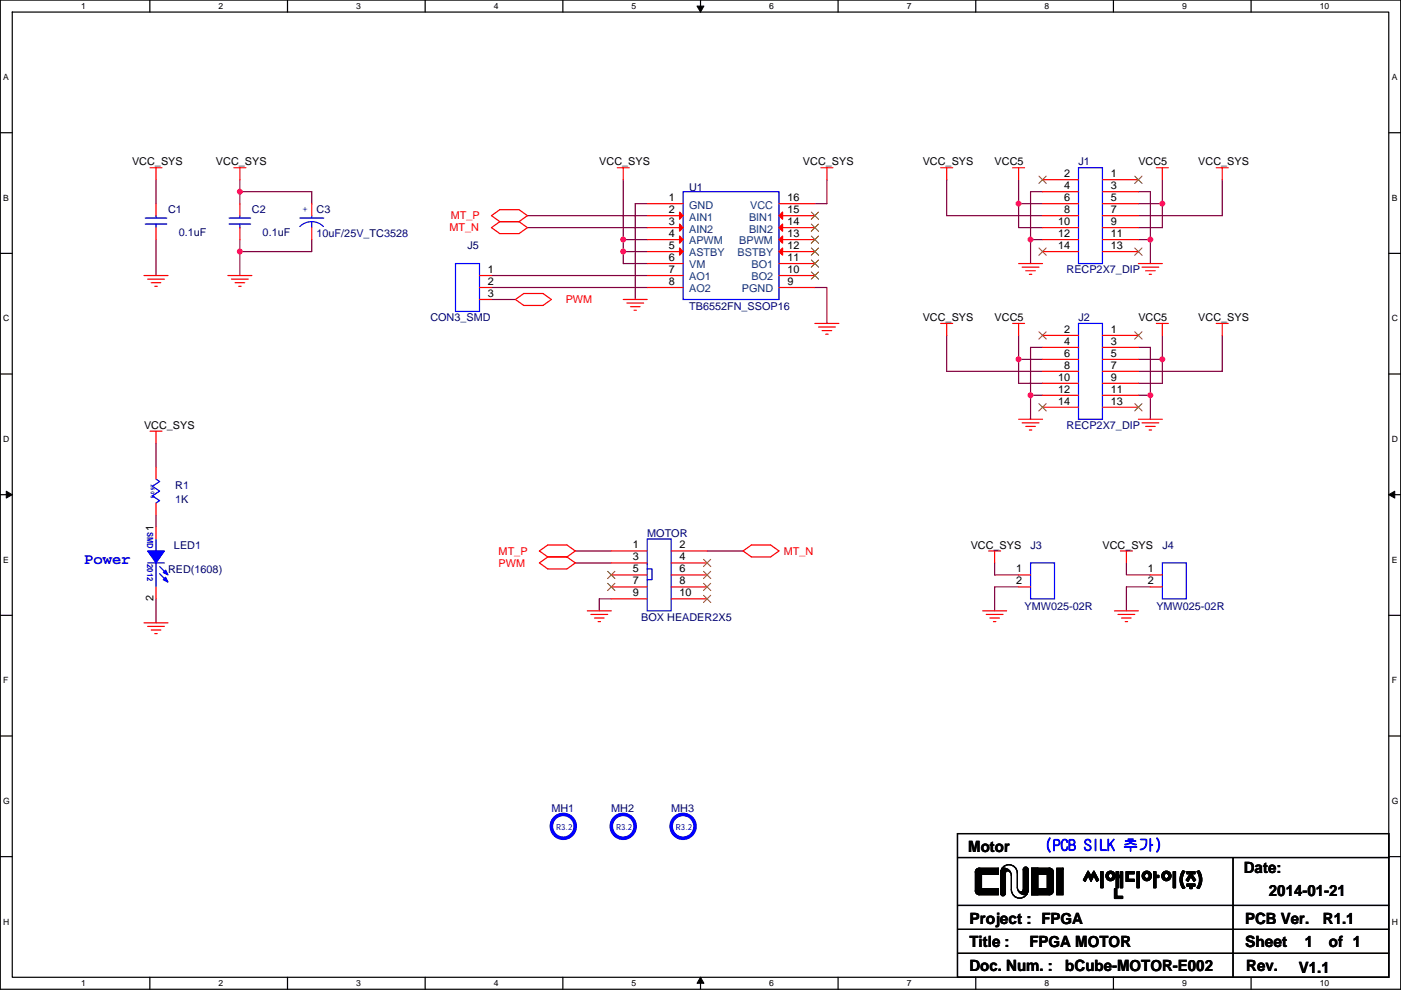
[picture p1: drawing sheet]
<svg xmlns="http://www.w3.org/2000/svg" width="297mm" height="210mm" viewBox="0 0 297 210" stroke-linecap="round" stroke-linejoin="round" font-family="sans-serif">
<path d="M.1 0h296.9v209.8h-296.9zM2.6 2.6h291.8v204.7h-291.8z" fill="none" stroke="#000" stroke-width=".25"/>
<g fill="#fff">
<path d="M17.2 .3h1v2h-1z"/>
<path d="M17.2 207.5h1v2.1h-1z"/>
</g>
<path d="M31.8 0v2.6M31.8 207.3v2.5" fill="none" stroke="#000" stroke-width=".25"/>
<g fill="#fff">
<path d="M46.4 .3h.9v2h-.9z"/>
<path d="M46.4 207.5h.9v2.1h-.9z"/>
</g>
<path d="M61 0v2.6M61 207.3v2.5" fill="none" stroke="#000" stroke-width=".25"/>
<g fill="#fff">
<path d="M75.5 .3h1v2h-1z"/>
<path d="M75.5 207.5h1v2.1h-1z"/>
</g>
<path d="M90.1 0v2.6M90.1 207.3v2.5" fill="none" stroke="#000" stroke-width=".25"/>
<g fill="#fff">
<path d="M104.7 .3h1v2h-1z"/>
<path d="M104.7 207.5h1v2.1h-1z"/>
</g>
<path d="M119.3 0v2.6M119.3 207.3v2.5" fill="none" stroke="#000" stroke-width=".25"/>
<g fill="#fff">
<path d="M133.9 .3h1v2h-1z"/>
<path d="M133.9 207.5h1v2.1h-1z"/>
</g>
<path d="M148.5 0v2.6M148.5 207.3v2.5" fill="none" stroke="#000" stroke-width=".25"/>
<path d="M147.8 1.3h1.4l-.7 1.3zM148.5 207.3l.7 1.3h-1.4z" fill="#000" stroke="#000" stroke-width=".21"/>
<g fill="#fff">
<path d="M163.1 .3h1v2h-1z"/>
<path d="M163.1 207.5h1v2.1h-1z"/>
</g>
<path d="M177.7 0v2.6M177.7 207.3v2.5" fill="none" stroke="#000" stroke-width=".25"/>
<g fill="#fff">
<path d="M192.3 .3h1v2h-1z"/>
<path d="M192.3 207.5h1v2.1h-1z"/>
</g>
<path d="M206.9 0v2.6M206.9 207.3v2.5" fill="none" stroke="#000" stroke-width=".25"/>
<g fill="#fff">
<path d="M221.5 .3h1v2h-1z"/>
<path d="M221.5 207.5h1v2.1h-1z"/>
</g>
<path d="M236.1 0v2.6M236.1 207.3v2.5" fill="none" stroke="#000" stroke-width=".25"/>
<g fill="#fff">
<path d="M250.7 .3h.9v2h-.9z"/>
<path d="M250.7 207.5h.9v2.1h-.9z"/>
</g>
<path d="M265.3 0v2.6M265.3 207.3v2.5" fill="none" stroke="#000" stroke-width=".25"/>
<g fill="#fff">
<path d="M279.8 .3h2v2h-2z"/>
<path d="M279.8 207.5h2v2.1h-2z"/>
<path d="M.7 15.3h1.2v2.1h-1.2z"/>
<path d="M295.1 15.3h1.2v2.1h-1.2z"/>
<path d="M.7 40.9h1.2v2.1h-1.2z"/>
<path d="M295.1 40.9h1.2v2.1h-1.2z"/>
</g>
<path d="M.1 28.2h2.5M294.4 28.2h2.6" fill="none" stroke="#000" stroke-width=".25"/>
<g fill="#fff">
<path d="M.7 66.5h1.3v2.1h-1.3z"/>
<path d="M295.1 66.5h1.3v2.1h-1.3z"/>
</g>
<path d="M.1 53.7h2.5M294.4 53.7h2.6" fill="none" stroke="#000" stroke-width=".25"/>
<g fill="#fff">
<path d="M.7 92.1h1.3v2h-1.3z"/>
<path d="M295.1 92.1h1.3v2h-1.3z"/>
</g>
<path d="M.1 79.3h2.5M294.4 79.3h2.6" fill="none" stroke="#000" stroke-width=".25"/>
<g fill="#fff">
<path d="M.7 117.7h1.2v2h-1.2z"/>
<path d="M295.1 117.7h1.2v2h-1.2z"/>
</g>
<path d="M.1 104.9h2.5M294.4 104.9h2.6" fill="none" stroke="#000" stroke-width=".25"/>
<path d="M1.3 104.2l1.3 .7-1.3 .7zM294.4 104.9l1.3-.7v1.4z" fill="#000" stroke="#000" stroke-width=".21"/>
<g fill="#fff">
<path d="M.7 143.3h1.1v2h-1.1z"/>
<path d="M295.1 143.3h1.1v2h-1.1z"/>
</g>
<path d="M.1 130.5h2.5M294.4 130.5h2.6" fill="none" stroke="#000" stroke-width=".25"/>
<g fill="#fff">
<path d="M.7 168.9h1.4v2h-1.4z"/>
<path d="M295.1 168.9h1.4v2h-1.4z"/>
</g>
<path d="M.1 156.1h2.5M294.4 156.1h2.6" fill="none" stroke="#000" stroke-width=".25"/>
<g fill="#fff">
<path d="M.7 194.5h1.3v2h-1.3z"/>
<path d="M295.1 194.5h1.3v2h-1.3z"/>
</g>
<g fill="none" stroke="#000" stroke-width=".25">
<path d="M203 176.8h91.4v30.5h-91.4zM.1 181.7h2.5M203 192h91.4M203 197.1h91.4M203 181.9h91.4M212.2 185.2a1.77 1.77 0 0 1 1.7-1.8 1.77 1.77 0 0 1 1.8 1.8M212.4 184.2a1.55 1.55 0 0 1 2 1.5M214.1 185l-.1-.2a.49 .49 0 0 0-.5-.1 .49 .49 0 0 0-.3 .5M214.4 185.7v3M214.4 188.7a1.77 1.77 0 0 0 1.8 1.8 1.77 1.77 0 0 0 1.8-1.8M215.7 185.2v3a1.5 1.5 0 0 0 2 1.5M217 188.7a.5 .5 0 0 1-.4 .5 .5 .5 0 0 1-.6-.2"/>
<path d="M261.4 181.9v25.4M294.4 181.7h2.6M203 202.2h91.4"/>
</g>
<g fill="none" stroke="#800040" stroke-width=".25">
<path d="M33.1 38.1v5.1M50.9 38.1v2.6M132.1 38.1v12.7M175.3 38.1v5.1h-2.5M200.7 38.1v7.6h20.3M216 38.1v5.1h5M246.4 38.1v5.1M259.1 38.1v7.6h-17.7M33.1 50.8v7.6M50.9 40.7h15.2v2.5M50.9 50.8v2.6M50.9 40.7v2.5"/>
<path d="M50.9 53.4v5M66.1 50.8v2.6h-15.2M104.2 58.4h33M111.8 45.7h25.4M111.8 48.3h25.4M132.1 50.8h5.1M132.1 50.8v2.6h5.1M132.1 53.4v2.5h5.1M137.2 43.2h-2.5v20.3M216 43.2v5.1h5M218.5 50.8v5.1M218.5 50.8h2.5"/>
<path d="M221 40.7h-2.5v10.1M241.4 40.7h2.5v10.1M241.4 50.8h2.5M241.4 43.2h5M243.9 50.8v5.1M246.4 43.2v5.1h-5M104.2 63.5h5.1M104.2 61h33M172.8 61h2.5v7.6M200.7 71.1v7.7h20.3M216 76.2v5.1h5M216 71.1v5.1"/>
<path d="M216 76.2h5M221 73.7h-2.5v10.1h2.5M241.4 73.7h2.5v10.1M241.4 76.2h5M246.4 76.2v5.1h-5M246.4 71.1v5.1M259.1 71.1v7.7h-17.7M33.1 94v5.1M218.5 83.8v5.1M241.4 83.8h2.5v5.1M33.1 109.2v2.6M122 119.4h7.6"/>
<path d="M122 116.9h7.6M149.9 116.9h7.6M210.9 119.4v2.5h5.1M238.8 119.4v2.5h5.1M33.1 127v5.1M129.6 127h-2.5v2.6M216 124.5h-5.1v5.1M243.9 124.5h-5.1v5.1"/>
</g>
<g fill="#f0f" stroke="#f0f" stroke-width=".25">
<circle cx="218.5" cy="50.8" r=".5"/>
<circle cx="243.9" cy="50.8" r=".5"/>
<circle cx="215.9" cy="43.2" r=".5"/>
<circle cx="246.4" cy="43.2" r=".5"/>
<circle cx="243.9" cy="83.8" r=".5"/>
<circle cx="218.5" cy="83.8" r=".5"/>
<circle cx="215.9" cy="76.2" r=".5"/>
<circle cx="246.4" cy="76.2" r=".5"/>
<circle cx="50.8" cy="40.6" r=".5"/>
<circle cx="50.8" cy="53.3" r=".5"/>
<circle cx="132.1" cy="50.8" r=".5"/>
<circle cx="132.1" cy="53.3" r=".5"/>
</g>
<g fill="none" stroke="#f00" stroke-width=".25">
<path d="M31.8 35.6h2.6M33.1 35.6v2.5M49.6 35.6h2.5M50.9 35.6v2.5M130.9 35.6h2.5M132.1 35.6v2.5M174.1 35.6h2.5M175.3 35.6v2.5M199.5 35.6h2.5M200.7 35.6v2.5M214.7 35.6h2.5M216 35.6v2.5"/>
<path d="M221 38.1h7.7M233.7 38.1h7.7M245.2 35.6h2.5M246.4 35.6v2.5M257.9 35.6h2.5M259.1 35.6v2.5M30.5 58.4h5.1M31.3 59.2h3.6M32.1 60h2M33.1 43.2v2.5M33.1 48.3v2.5M48.3 58.4h5.1"/>
<path d="M49.1 59.2h3.5M49.8 60h2.1M50.9 43.2v2.5M50.9 48.3v2.5M66.1 43.2v2.5M66.1 48.3v2.5M101.7 58.4h2.5M106 47l-1.8-1.3 1.8-1.2h4l1.8 1.2-1.8 1.3M106 47l-1.8 1.3 1.8 1.3h4l1.8-1.3-1.8-1.3M106 47h4M137.2 43.2h7.6M137.2 45.7h7.6"/>
<path d="M137.2 48.3h7.6M137.2 50.8h7.6M137.2 53.4h7.6M137.2 55.9h7.6M137.2 58.4h7.6M165.2 50.8h7.6M165.2 53.4h7.6M165.2 55.9h7.6M165.2 45.7h7.6M165.2 48.3h7.6M165.2 58.4h7.6M165.2 43.2h7.6"/>
<path d="M216 55.9h5M216.7 56.7h3.6M217.5 57.4h2M218.2 58.2h.6M221 40.7h7.7M221 43.2h7.7M221 45.7h7.7M221 48.3h7.7M221 50.8h7.7M221 53.4h7.7M233.7 40.7h7.7M233.7 43.2h7.7"/>
<path d="M233.7 45.7h7.7M233.7 48.3h7.7M233.7 50.8h7.7M233.7 53.4h7.7M241.4 55.9h5M242.1 56.7h3.6M242.9 57.4h2M243.6 58.2h.6M32.8 60.7h.5M50.6 60.7h.5M101.7 61h2.5M101.7 63.5h2.5"/>
<path d="M109.3 63.5l1.8-1.2h4l1.8 1.2-1.8 1.3h-4zM132.1 63.5h5.1M132.9 64.3h3.6M133.7 65h2M134.4 65.8h.5M137.2 61h7.6M165.2 61h7.6M172.8 68.6h5.1M173.5 69.4h3.6M174.3 70.1h2M175.1 70.9h.5M199.5 68.6h2.5"/>
<path d="M200.7 68.6v2.5M214.7 68.6h2.5M216 68.6v2.5M221 71.1h7.7M221 73.7h7.7M221 76.2h7.7M221 78.8h7.7M233.7 71.1h7.7M233.7 73.7h7.7M233.7 76.2h7.7M233.7 78.8h7.7M245.2 68.6h2.5"/>
<path d="M246.4 68.6v2.5M257.9 68.6h2.5M259.1 68.6v2.5M31.8 91.5h2.6M33.1 91.5v2.5M33.1 99.1v2.5M216 88.9h5M216.7 89.7h3.6M217.5 90.4h2M218.2 91.2h.6M221 81.3h7.7M221 83.8h7.7"/>
<path d="M221 86.4h7.7M233.7 81.3h7.7M233.7 83.8h7.7M233.7 86.4h7.7M241.4 88.9h5M242.1 89.7h3.6M242.9 90.4h2M243.6 91.2h.6M33.1 111.8v2.5M33.1 106.7v2.5M116.1 118.1l-1.7-1.2 1.7-1.3h4.1l1.8 1.3-1.8 1.2M116.1 118.1l-1.7 1.3 1.7 1.3h4.1l1.8-1.3-1.8-1.3"/>
<path d="M116.1 118.1h4.1M129.6 116.9h7.6M129.6 119.4h7.6M142.3 116.9h7.6M142.3 119.4h7.6M157.5 116.9l1.8-1.3h4.1l1.8 1.3-1.8 1.2h-4.1zM209.6 116.9h2.6M210.9 116.9v2.5M237.6 116.9h2.5M238.8 116.9v2.5M30.5 132.1h5.1M31.3 132.9h3.6"/>
<path d="M32.1 133.6h2M32.8 134.4h.5M33.1 124.5v2.5M124.5 129.6h5.1M125.3 130.3h3.5M126 131.1h2.1M126.8 131.8h.5M129.6 121.9h7.6M129.6 124.5h7.6M129.6 127h7.6M142.3 121.9h7.6M142.3 124.5h7.6"/>
<path d="M142.3 127h7.6M208.3 129.6h5.1M209.1 130.3h3.6M209.9 131.1h2M210.6 131.8h.5M216 121.9h2.5M216 124.5h2.5M236.3 129.6h5.1M237 130.3h3.6M237.8 131.1h2M238.6 131.8h.5M243.9 121.9h2.5"/>
<path d="M243.9 124.5h2.5"/>
</g>
<g fill="#000" stroke="#000" stroke-width=".25">
<path d="M206.8 184.9v4.1h1.3v-4.1z" fill-rule="evenodd"/>
<path d="M206.8 184.9v4.1h1.3v-4.1z" fill-rule="evenodd"/>
<path d="M206.8 184.9v4.1h1.3v-4.1z" fill-rule="evenodd"/>
<path d="M207.6 184.2v1.2h4v-1.2z" fill-rule="evenodd"/>
<path d="M207.6 188.5v1.3h4v-1.3z" fill-rule="evenodd"/>
<path d="M207.6 184.2v1.2h4v-1.2z" fill-rule="evenodd"/>
<path d="M207.6 188.5v1.3h4v-1.3z" fill-rule="evenodd"/>
<path d="M207.6 184.2v1.2h4v-1.2z" fill-rule="evenodd"/>
<path d="M207.6 188.5v1.3h4v-1.3z" fill-rule="evenodd"/>
<path d="M212.2 185h.1v.1h-.1z" fill-rule="evenodd"/>
<path d="M212.2 184.7h.1v.2h-.1z" fill-rule="evenodd"/>
<path d="M212.2 185h.1v.1h-.1z" fill-rule="evenodd"/>
<path d="M212.2 184.7h.1v.2h-.1z" fill-rule="evenodd"/>
<path d="M212.2 185h.1v.1h-.1z" fill-rule="evenodd"/>
<path d="M212.2 184.7h.1v.2h-.1z" fill-rule="evenodd"/>
<path d="M212.4 185h.2v.1h-.2z" fill-rule="evenodd"/>
<path d="M212.4 184.7h.2v.2h-.2z" fill-rule="evenodd"/>
<path d="M212.4 184.5h.2v.1h-.2z" fill-rule="evenodd"/>
<path d="M212.4 184.2h.2v.2h-.2z" fill-rule="evenodd"/>
<path d="M212.4 185h.2v.1h-.2z" fill-rule="evenodd"/>
<path d="M212.4 184.7h.2v.2h-.2z" fill-rule="evenodd"/>
<path d="M212.4 184.5h.2v.1h-.2z" fill-rule="evenodd"/>
<path d="M212.4 184.2h.2v.2h-.2z" fill-rule="evenodd"/>
<path d="M212.4 185h.2v.1h-.2z" fill-rule="evenodd"/>
<path d="M212.4 184.7h.2v.2h-.2z" fill-rule="evenodd"/>
<path d="M212.4 184.5h.2v.1h-.2z" fill-rule="evenodd"/>
<path d="M212.4 184.2h.2v.2h-.2z" fill-rule="evenodd"/>
<path d="M212.7 185h.2v.1h-.2z" fill-rule="evenodd"/>
<path d="M212.7 184.7h.2v.2h-.2z" fill-rule="evenodd"/>
<path d="M212.7 184.5h.2v.1h-.2z" fill-rule="evenodd"/>
<path d="M212.7 184.2h.2v.2h-.2z" fill-rule="evenodd"/>
<path d="M212.7 185h.2v.1h-.2z" fill-rule="evenodd"/>
<path d="M212.7 184.7h.2v.2h-.2z" fill-rule="evenodd"/>
<path d="M212.7 184.5h.2v.1h-.2z" fill-rule="evenodd"/>
<path d="M212.7 184.2h.2v.2h-.2z" fill-rule="evenodd"/>
<path d="M212.7 185h.2v.1h-.2z" fill-rule="evenodd"/>
<path d="M212.7 184.7h.2v.2h-.2z" fill-rule="evenodd"/>
<path d="M212.7 184.5h.2v.1h-.2z" fill-rule="evenodd"/>
<path d="M212.7 184.2h.2v.2h-.2z" fill-rule="evenodd"/>
<path d="M212.9 185h.2v.1h-.2z" fill-rule="evenodd"/>
<path d="M212.9 184.7h.2v.2h-.2z" fill-rule="evenodd"/>
<path d="M212.9 184.5h.2v.1h-.2z" fill-rule="evenodd"/>
<path d="M212.9 184.2h.2v.2h-.2z" fill-rule="evenodd"/>
<path d="M212.9 185h.2v.1h-.2z" fill-rule="evenodd"/>
<path d="M212.9 184.7h.2v.2h-.2z" fill-rule="evenodd"/>
<path d="M212.9 184.5h.2v.1h-.2z" fill-rule="evenodd"/>
<path d="M212.9 184.2h.2v.2h-.2z" fill-rule="evenodd"/>
<path d="M212.9 185h.2v.1h-.2z" fill-rule="evenodd"/>
<path d="M212.9 184.7h.2v.2h-.2z" fill-rule="evenodd"/>
<path d="M212.9 184.5h.2v.1h-.2z" fill-rule="evenodd"/>
<path d="M212.9 184.2h.2v.2h-.2z" fill-rule="evenodd"/>
<path d="M212.1 185.2v4.3h1.1v-4.3z" fill-rule="evenodd"/>
<path d="M212.1 185.2v4.3h1.1v-4.3z" fill-rule="evenodd"/>
<path d="M212.1 185.2v4.3h1.1v-4.3z" fill-rule="evenodd"/>
<path d="M213.2 184.5h.2v.1h-.2z" fill-rule="evenodd"/>
<path d="M213.2 184.5h.2v.1h-.2z" fill-rule="evenodd"/>
<path d="M213.2 184.5h.2v.1h-.2z" fill-rule="evenodd"/>
<path d="M213.4 184.5h.2v.1h-.2z" fill-rule="evenodd"/>
<path d="M213.4 184.5h.2v.1h-.2z" fill-rule="evenodd"/>
<path d="M213.4 184.5h.2v.1h-.2z" fill-rule="evenodd"/>
<path d="M216.5 189.3h.2v.1h-.2z" fill-rule="evenodd"/>
<path d="M216.5 189.3h.2v.1h-.2z" fill-rule="evenodd"/>
<path d="M216.5 189.3h.2v.1h-.2z" fill-rule="evenodd"/>
<path d="M216.8 189.3h.1v.1h-.1z" fill-rule="evenodd"/>
<path d="M216.8 189.3h.1v.1h-.1z" fill-rule="evenodd"/>
<path d="M216.8 189.3h.1v.1h-.1z" fill-rule="evenodd"/>
<path d="M217 189.3h.2v.1h-.2z" fill-rule="evenodd"/>
<path d="M217 189h.2v.2h-.2z" fill-rule="evenodd"/>
<path d="M217 188.8h.2v.1h-.2z" fill-rule="evenodd"/>
<path d="M217 189.5h.2v.2h-.2z" fill-rule="evenodd"/>
<path d="M217 189.3h.2v.1h-.2z" fill-rule="evenodd"/>
<path d="M217 189h.2v.2h-.2z" fill-rule="evenodd"/>
<path d="M217 188.8h.2v.1h-.2z" fill-rule="evenodd"/>
<path d="M217 189.5h.2v.2h-.2z" fill-rule="evenodd"/>
<path d="M217 189.3h.2v.1h-.2z" fill-rule="evenodd"/>
<path d="M217 189h.2v.2h-.2z" fill-rule="evenodd"/>
<path d="M217 188.8h.2v.1h-.2z" fill-rule="evenodd"/>
<path d="M217 189.5h.2v.2h-.2z" fill-rule="evenodd"/>
<path d="M217.3 189.3h.1v.1h-.1z" fill-rule="evenodd"/>
<path d="M217.3 189h.1v.2h-.1z" fill-rule="evenodd"/>
<path d="M217.3 188.8h.1v.1h-.1z" fill-rule="evenodd"/>
<path d="M217.3 189.5h.1v.2h-.1z" fill-rule="evenodd"/>
<path d="M217.3 189.3h.1v.1h-.1z" fill-rule="evenodd"/>
<path d="M217.3 189h.1v.2h-.1z" fill-rule="evenodd"/>
<path d="M217.3 188.8h.1v.1h-.1z" fill-rule="evenodd"/>
<path d="M217.3 189.5h.1v.2h-.1z" fill-rule="evenodd"/>
<path d="M217.3 189.3h.1v.1h-.1z" fill-rule="evenodd"/>
<path d="M217.3 189h.1v.2h-.1z" fill-rule="evenodd"/>
<path d="M217.3 188.8h.1v.1h-.1z" fill-rule="evenodd"/>
<path d="M217.3 189.5h.1v.2h-.1z" fill-rule="evenodd"/>
<path d="M217.5 189.3h.2v.1h-.2z" fill-rule="evenodd"/>
<path d="M217.5 189h.2v.2h-.2z" fill-rule="evenodd"/>
<path d="M217.5 188.8h.2v.1h-.2z" fill-rule="evenodd"/>
<path d="M217.5 189.5h.2v.2h-.2z" fill-rule="evenodd"/>
<path d="M217.5 189.3h.2v.1h-.2z" fill-rule="evenodd"/>
<path d="M217.5 189h.2v.2h-.2z" fill-rule="evenodd"/>
<path d="M217.5 188.8h.2v.1h-.2z" fill-rule="evenodd"/>
<path d="M217.5 189.5h.2v.2h-.2z" fill-rule="evenodd"/>
<path d="M217.5 189.3h.2v.1h-.2z" fill-rule="evenodd"/>
<path d="M217.5 189h.2v.2h-.2z" fill-rule="evenodd"/>
<path d="M217.5 188.8h.2v.1h-.2z" fill-rule="evenodd"/>
<path d="M217.5 189.5h.2v.2h-.2z" fill-rule="evenodd"/>
<path d="M217.8 188.8h.1v.1h-.1z" fill-rule="evenodd"/>
<path d="M217.8 189h.1v.2h-.1z" fill-rule="evenodd"/>
<path d="M217.8 188.8h.1v.1h-.1z" fill-rule="evenodd"/>
<path d="M217.8 189h.1v.2h-.1z" fill-rule="evenodd"/>
<path d="M217.8 188.8h.1v.1h-.1z" fill-rule="evenodd"/>
<path d="M217.8 189h.1v.2h-.1z" fill-rule="evenodd"/>
<path d="M217 184.4v4.3h1v-4.3z" fill-rule="evenodd"/>
<path d="M217 184.4v4.3h1v-4.3z" fill-rule="evenodd"/>
<path d="M217 184.4v4.3h1v-4.3z" fill-rule="evenodd"/>
<path d="M218.8 184.2v5.6h1.2v-5.6z" fill-rule="evenodd"/>
<path d="M218.8 184.2v5.6h1.2v-5.6z" fill-rule="evenodd"/>
<path d="M218.8 184.2v5.6h1.2v-5.6z" fill-rule="evenodd"/>
<path d="M218.8 184.2v1.2h3.8v-1.2z" fill-rule="evenodd"/>
<path d="M218.8 188.5v1.3h3.8v-1.3z" fill-rule="evenodd"/>
<path d="M218.8 184.2v1.2h3.8v-1.2z" fill-rule="evenodd"/>
<path d="M218.8 188.5v1.3h3.8v-1.3z" fill-rule="evenodd"/>
<path d="M218.8 184.2v1.2h3.8v-1.2z" fill-rule="evenodd"/>
<path d="M218.8 188.5v1.3h3.8v-1.3z" fill-rule="evenodd"/>
<path d="M222.1 184.9v4.1h1.2v-4.1z" fill-rule="evenodd"/>
<path d="M222.1 184.9v4.1h1.2v-4.1z" fill-rule="evenodd"/>
<path d="M222.1 184.9v4.1h1.2v-4.1z" fill-rule="evenodd"/>
<path d="M224.1 184.2v5.6h1.3v-5.6z" fill-rule="evenodd"/>
<path d="M224.1 184.2v5.6h1.3v-5.6z" fill-rule="evenodd"/>
<path d="M224.1 184.2v5.6h1.3v-5.6z" fill-rule="evenodd"/>
<circle cx="207.6" cy="189" r=".76"/>
<circle cx="207.6" cy="184.9" r=".76"/>
<circle cx="212.6" cy="189.5" r=".5"/>
<circle cx="217.5" cy="184.4" r=".5"/>
<circle cx="222.5" cy="189" r=".76"/>
<circle cx="222.5" cy="184.9" r=".76"/>
</g>
<g fill="none" stroke="#00f" stroke-width=".25">
<path d="M228.7 35.6h5v20.3h-5zM30.8 47.5h4.6M30.8 46.2h4.6M33.1 45.7v.5M33.1 47.5v.8M48.6 47.5h4.5M48.6 46.2h4.5M50.9 45.7v.5M50.9 47.5v.8M63.6 46.2h5M66.1 47l-1.4 .3-1.1 .7M66.1 47l1.3 .3 1.2 .7"/>
<path d="M66.1 47v1.3M66.1 45.7v.5M96.6 55.9h5.1v10.2h-5.1zM144.8 40.7h20.4v22.8h-20.4zM228.7 40.7h.1M228.7 68.6h5v20.3h-5zM228.7 73.7h.1M31.3 119.4h3.6M33.1 114.3v2.6M33.1 119.4v5.1M33.1 101.6l.7 .5-1.5 1 1.5 1.1-1.5 1 1.5 1-.7 .5M137.2 114.3h5.1v15.3h-5.1z"/>
<path d="M137.2 119.4h.1M218.5 119.4h5.1v7.6h-5.1zM246.4 119.4h5.1v7.6h-5.1zM33.8 120.2l1.6 1.5M33.8 121.7l1.6 1.5M137.2 120.7h1v2.3h-1"/>
</g>
<g fill="none" stroke="#804000" stroke-width=".21">
<path d="M220.3 37.4l1.5 1.5M221.8 37.4l-1.5 1.5M240.6 37.4l1.5 1.5M242.1 37.4l-1.5 1.5M172 50.1l1.6 1.5M172 52.6l1.6 1.5M172 55.1l1.6 1.6M172 45l1.6 1.5M172 47.5l1.6 1.6M172 57.7l1.6 1.5M173.5 50.1l-1.5 1.5M173.5 52.6l-1.5 1.5"/>
<path d="M173.5 55.1l-1.5 1.6M173.5 45l-1.5 1.5M173.5 47.5l-1.5 1.6M173.5 57.7l-1.5 1.5M220.3 52.6l1.5 1.5M221.8 52.6l-1.5 1.5M240.6 52.6l1.5 1.5M242.1 52.6l-1.5 1.5M220.3 70.4l1.5 1.5M221.8 70.4l-1.5 1.5M240.6 70.4l1.5 1.5M242.1 70.4l-1.5 1.5"/>
<path d="M220.3 85.6l1.5 1.6M221.8 85.6l-1.5 1.6M240.6 85.6l1.5 1.6M242.1 85.6l-1.5 1.6M149.2 118.6l1.5 1.6M150.7 118.6l-1.6 1.6M128.8 121.2l1.6 1.5M128.8 123.7l1.6 1.6M130.4 121.2l-1.6 1.5M130.4 123.7l-1.6 1.6M149.2 121.2l1.5 1.5M149.2 123.7l1.5 1.6"/>
<path d="M149.2 126.3l1.5 1.5M150.7 121.2l-1.6 1.5M150.7 123.7l-1.6 1.6M150.7 126.3l-1.6 1.5"/>
</g>
<g fill="none" stroke="#00f" stroke-width=".76">
<circle cx="119.4" cy="175.3" r="2.53"/>
<circle cx="132.1" cy="175.3" r="2.53"/>
<circle cx="144.8" cy="175.3" r="2.53"/>
</g>
<g fill="#00f" stroke="#00f" stroke-width=".25">
<path d="M31.3 116.9h3.6l-1.8 2.5z" fill-rule="evenodd"/>
<path d="M35.1 122.4l.5 1.1-1-.5z" fill-rule="evenodd"/>
<path d="M35.1 120.9l.5 1-1-.5z" fill-rule="evenodd"/>
</g>
<g fill="#f00" stroke="#f00" stroke-width=".25">
<path d="M144.1 45l.7 .7-.7 .8z"/>
<path d="M144.1 47.5l.7 .8-.7 .7z"/>
<path d="M144.1 50.1l.7 .7-.7 .8z"/>
<path d="M144.1 52.6l.7 .8-.7 .7z"/>
<path d="M165.2 50.8l.7-.7v1.5z"/>
<path d="M165.2 53.4l.7-.8v1.5z"/>
<path d="M165.2 45.7l.7-.7v1.5z"/>
<path d="M165.9 47.5v1.5l-.7-.7z"/>
</g>
<text font-size="6.1" x="229.7" y="189.9">씨앤디아이(주)</text>
<g font-size="3.3" fill="#00f">
<text x="17.8" y="119.6">Power</text>
<text x="221.5" y="180.4">(PCB SILK 추가)</text>
</g>
<g font-size="3.3">
<text x="205.3" y="180.6">Motor</text>
<text x="263.7" y="185.2">Date:</text>
<text x="269" y="190">2014-01-21</text>
<text x="205.5" y="195.9">Project : FPGA</text>
<text x="264" y="195.9">PCB Ver.</text>
<text x="280.5" y="195.9">R1.1</text>
<text x="205.5" y="201">Title :</text>
<text x="218.2" y="201">FPGA MOTOR</text>
<text x="264" y="201">Sheet</text>
<text x="276.7" y="201">1</text>
<text x="281.7" y="201">of 1</text>
<text x="205.5" y="206">Doc. Num. :</text>
<text x="225.9" y="206">bCube-MOTOR-E002</text>
<text x="264.2" y="206">Rev.</text>
<text x="275.4" y="206.3">V1.1</text>
</g>
<g font-size="2.3">
<text x="28" y="35.1">VCC_SYS</text>
<text x="45.8" y="35.1">VCC_SYS</text>
<text x="127.1" y="35.1">VCC_SYS</text>
<text x="170.2" y="35.1">VCC_SYS</text>
<text x="195.6" y="35.1">VCC_SYS</text>
<text x="210.9" y="35.1">VCC5</text>
<text x="241.4" y="35.1">VCC5</text>
<text x="254.1" y="35.1">VCC_SYS</text>
<text x="225.6" y="37.6">2</text>
<text x="225.6" y="40.1">4</text>
<text x="235.5" y="37.6">1</text>
<text x="235.5" y="40.1">3</text>
<text x="141.8" y="42.7">1</text>
<text x="141.8" y="45.2">2</text>
<text x="141.8" y="47.8">3</text>
<text x="166.9" y="42.7">16</text>
<text x="166.9" y="45.2">15</text>
<text x="166.9" y="47.8">14</text>
<text x="224.3" y="47.8">10</text>
<text x="225.6" y="42.7">6</text>
<text x="225.6" y="45.2">8</text>
<text x="235.5" y="42.7">5</text>
<text x="235.5" y="45.2">7</text>
<text x="235.5" y="47.8">9</text>
<text x="141.8" y="50.3">4</text>
<text x="141.8" y="52.8">5</text>
<text x="166.9" y="50.3">13</text>
<text x="166.9" y="52.8">12</text>
<text x="224.3" y="50.3">12</text>
<text x="224.3" y="52.8">14</text>
<text x="235.5" y="50.3">11</text>
<text x="235.5" y="52.8">13</text>
<text x="103.4" y="57.9">1</text>
<text x="141.8" y="55.4">6</text>
<text x="141.8" y="57.9">7</text>
<text x="166.9" y="55.4">11</text>
<text x="166.9" y="57.9">10</text>
<text x="103.4" y="60.5">2</text>
<text x="103.4" y="63">3</text>
<text x="141.8" y="60.5">8</text>
<text x="166.9" y="60.5">9</text>
<text x="195.6" y="68.1">VCC_SYS</text>
<text x="210.9" y="68.1">VCC5</text>
<text x="225.6" y="70.6">2</text>
<text x="235.5" y="70.6">1</text>
<text x="241.4" y="68.1">VCC5</text>
<text x="254.1" y="68.1">VCC_SYS</text>
<text x="225.6" y="73.2">4</text>
<text x="225.6" y="75.7">6</text>
<text x="235.5" y="73.2">3</text>
<text x="235.5" y="75.7">5</text>
<text x="224.3" y="80.8">10</text>
<text x="224.3" y="83.3">12</text>
<text x="225.6" y="78.2">8</text>
<text x="235.5" y="78.2">7</text>
<text x="235.5" y="80.8">9</text>
<text x="235.5" y="83.3">11</text>
<text x="224.3" y="85.9">14</text>
<text x="235.5" y="85.9">13</text>
<text x="30.5" y="91">VCC_SYS</text>
<text x="32.6" y="112.5" transform="rotate(-90 32.6 112.5)">1</text>
<text x="134.2" y="116.3">1</text>
<text x="134.2" y="118.9">3</text>
<text x="144.1" y="116.3">2</text>
<text x="144.1" y="118.9">4</text>
<text x="205.8" y="116.4">VCC_SYS</text>
<text x="233.7" y="116.4">VCC_SYS</text>
<text x="134.2" y="121.4">5</text>
<text x="134.2" y="124">7</text>
<text x="144.1" y="121.4">6</text>
<text x="144.1" y="124">8</text>
<text x="215.5" y="121.4">1</text>
<text x="215.5" y="124">2</text>
<text x="243.4" y="121.4">1</text>
<text x="243.4" y="124">2</text>
<text x="32.6" y="127.6" transform="rotate(-90 32.6 127.6)">2</text>
<text x="134.2" y="126.5">9</text>
<text x="144.1" y="126.5">10</text>
</g>
<g font-size="2.3" fill="#000080">
<text x="228.7" y="35.1">J1</text>
<text x="146.1" y="40.4">U1</text>
<text x="35.6" y="45.3">C1</text>
<text x="53.4" y="45.3">C2</text>
<text x="67.1" y="45.3">C3</text>
<text x="37.9" y="50.1">0.1uF</text>
<text x="55.7" y="50.1">0.1uF</text>
<text x="67.1" y="50.3">10uF/25V_TC3528</text>
<text x="99.1" y="52.9">J5</text>
<text x="226.1" y="58">RECP2X7_DIP</text>
<text x="146.1" y="65.8">TB6552FN_SSOP16</text>
<text x="91.2" y="68.1">CON3_SMD</text>
<text x="228.7" y="68.1">J2</text>
<text x="226.1" y="91">RECP2X7_DIP</text>
<text x="37.1" y="103.7">R1</text>
<text x="37.1" y="106.7">1K</text>
<text x="137.2" y="113.8">MOTOR</text>
<text x="36.9" y="116.4">LED1</text>
<text x="218.5" y="116.4">J3</text>
<text x="246.4" y="116.4">J4</text>
<text x="35.6" y="121.5">RED(1608)</text>
<text x="136" y="131.6">BOX HEADER2X5</text>
<text x="217.2" y="129.3">YMW025-02R</text>
<text x="245.2" y="129.3">YMW025-02R</text>
<text x="116.9" y="172.3">MH1</text>
<text x="129.6" y="172.3">MH2</text>
<text x="142.3" y="172.3">MH3</text>
</g>
<text font-size="2.3" fill="#00f" x="64.1" y="45">+</text>
<g font-size="2.3" fill="#f00">
<text x="95.6" y="46.5">MT_P</text>
<text x="95.3" y="49.1">MT_N</text>
<text x="119.9" y="64.3">PWM</text>
<text x="105.7" y="117.6">MT_P</text>
<text x="166.2" y="117.6">MT_N</text>
<text x="105.7" y="120.2">PWM</text>
</g>
<g font-size="2.3" fill="#004080">
<text x="146.1" y="44.2">GND</text>
<text x="146.1" y="46.8">AIN1</text>
<text x="158.8" y="46.8">BIN1</text>
<text x="159.1" y="44.2">VCC</text>
<text x="146.1" y="49.3">AIN2</text>
<text x="146.1" y="51.9">APWM</text>
<text x="156.7" y="51.9">BPWM</text>
<text x="158.8" y="49.3">BIN2</text>
<text x="146.1" y="54.4">ASTBY</text>
<text x="146.1" y="56.9">VM</text>
<text x="146.1" y="59.5">AO1</text>
<text x="156.4" y="54.4">BSTBY</text>
<text x="159.3" y="56.9">BO1</text>
<text x="159.3" y="59.5">BO2</text>
<text x="146.1" y="62">AO2</text>
<text x="157.3" y="62">PGND</text>
</g>
<g font-size="1.8">
<text x="17.2" y="1.9">1</text>
<text x="46.4" y="1.9">2</text>
<text x="75.5" y="1.9">3</text>
<text x="104.7" y="1.9">4</text>
<text x="133.9" y="1.9">5</text>
<text x="163.1" y="1.9">6</text>
<text x="192.3" y="1.9">7</text>
<text x="221.5" y="1.9">8</text>
<text x="250.7" y="1.9">9</text>
<text x="279.8" y="1.9">10</text>
<text x=".7" y="17">A</text>
<text x="295.1" y="17">A</text>
<text x=".7" y="42.6">B</text>
<text x="295.1" y="42.6">B</text>
<text x=".7" y="68.2">C</text>
<text x="295.1" y="68.2">C</text>
<text x=".7" y="93.7">D</text>
<text x="295.1" y="93.7">D</text>
<text x=".7" y="119.3">E</text>
<text x="295.1" y="119.3">E</text>
<text x=".7" y="144.9">F</text>
<text x="295.1" y="144.9">F</text>
<text x=".7" y="170.5">G</text>
<text x="295.1" y="170.5">G</text>
<text x=".7" y="196.1">H</text>
<text x="295.1" y="196.1">H</text>
<text x="17.2" y="209.2">1</text>
<text x="46.4" y="209.2">2</text>
<text x="75.5" y="209.2">3</text>
<text x="104.7" y="209.2">4</text>
<text x="133.9" y="209.2">5</text>
<text x="163.1" y="209.2">6</text>
<text x="192.3" y="209.2">7</text>
<text x="221.5" y="209.2">8</text>
<text x="250.7" y="209.2">9</text>
<text x="279.8" y="209.2">10</text>
</g>
<g font-size="1.8" fill="#00f">
<text x="31.2" y="112.8" transform="rotate(90 31.2 112.8)">SMD</text>
<text x="31.2" y="119.7" transform="rotate(90 31.2 119.7)">2012</text>
<text x="117.9" y="176">R3.2</text>
<text x="130.6" y="176">R3.2</text>
<text x="143.3" y="176">R3.2</text>
</g>
<text font-size="1.3" fill="#00f" x="32" y="102.6" transform="rotate(90 32 102.6)">1608</text>
</svg>
